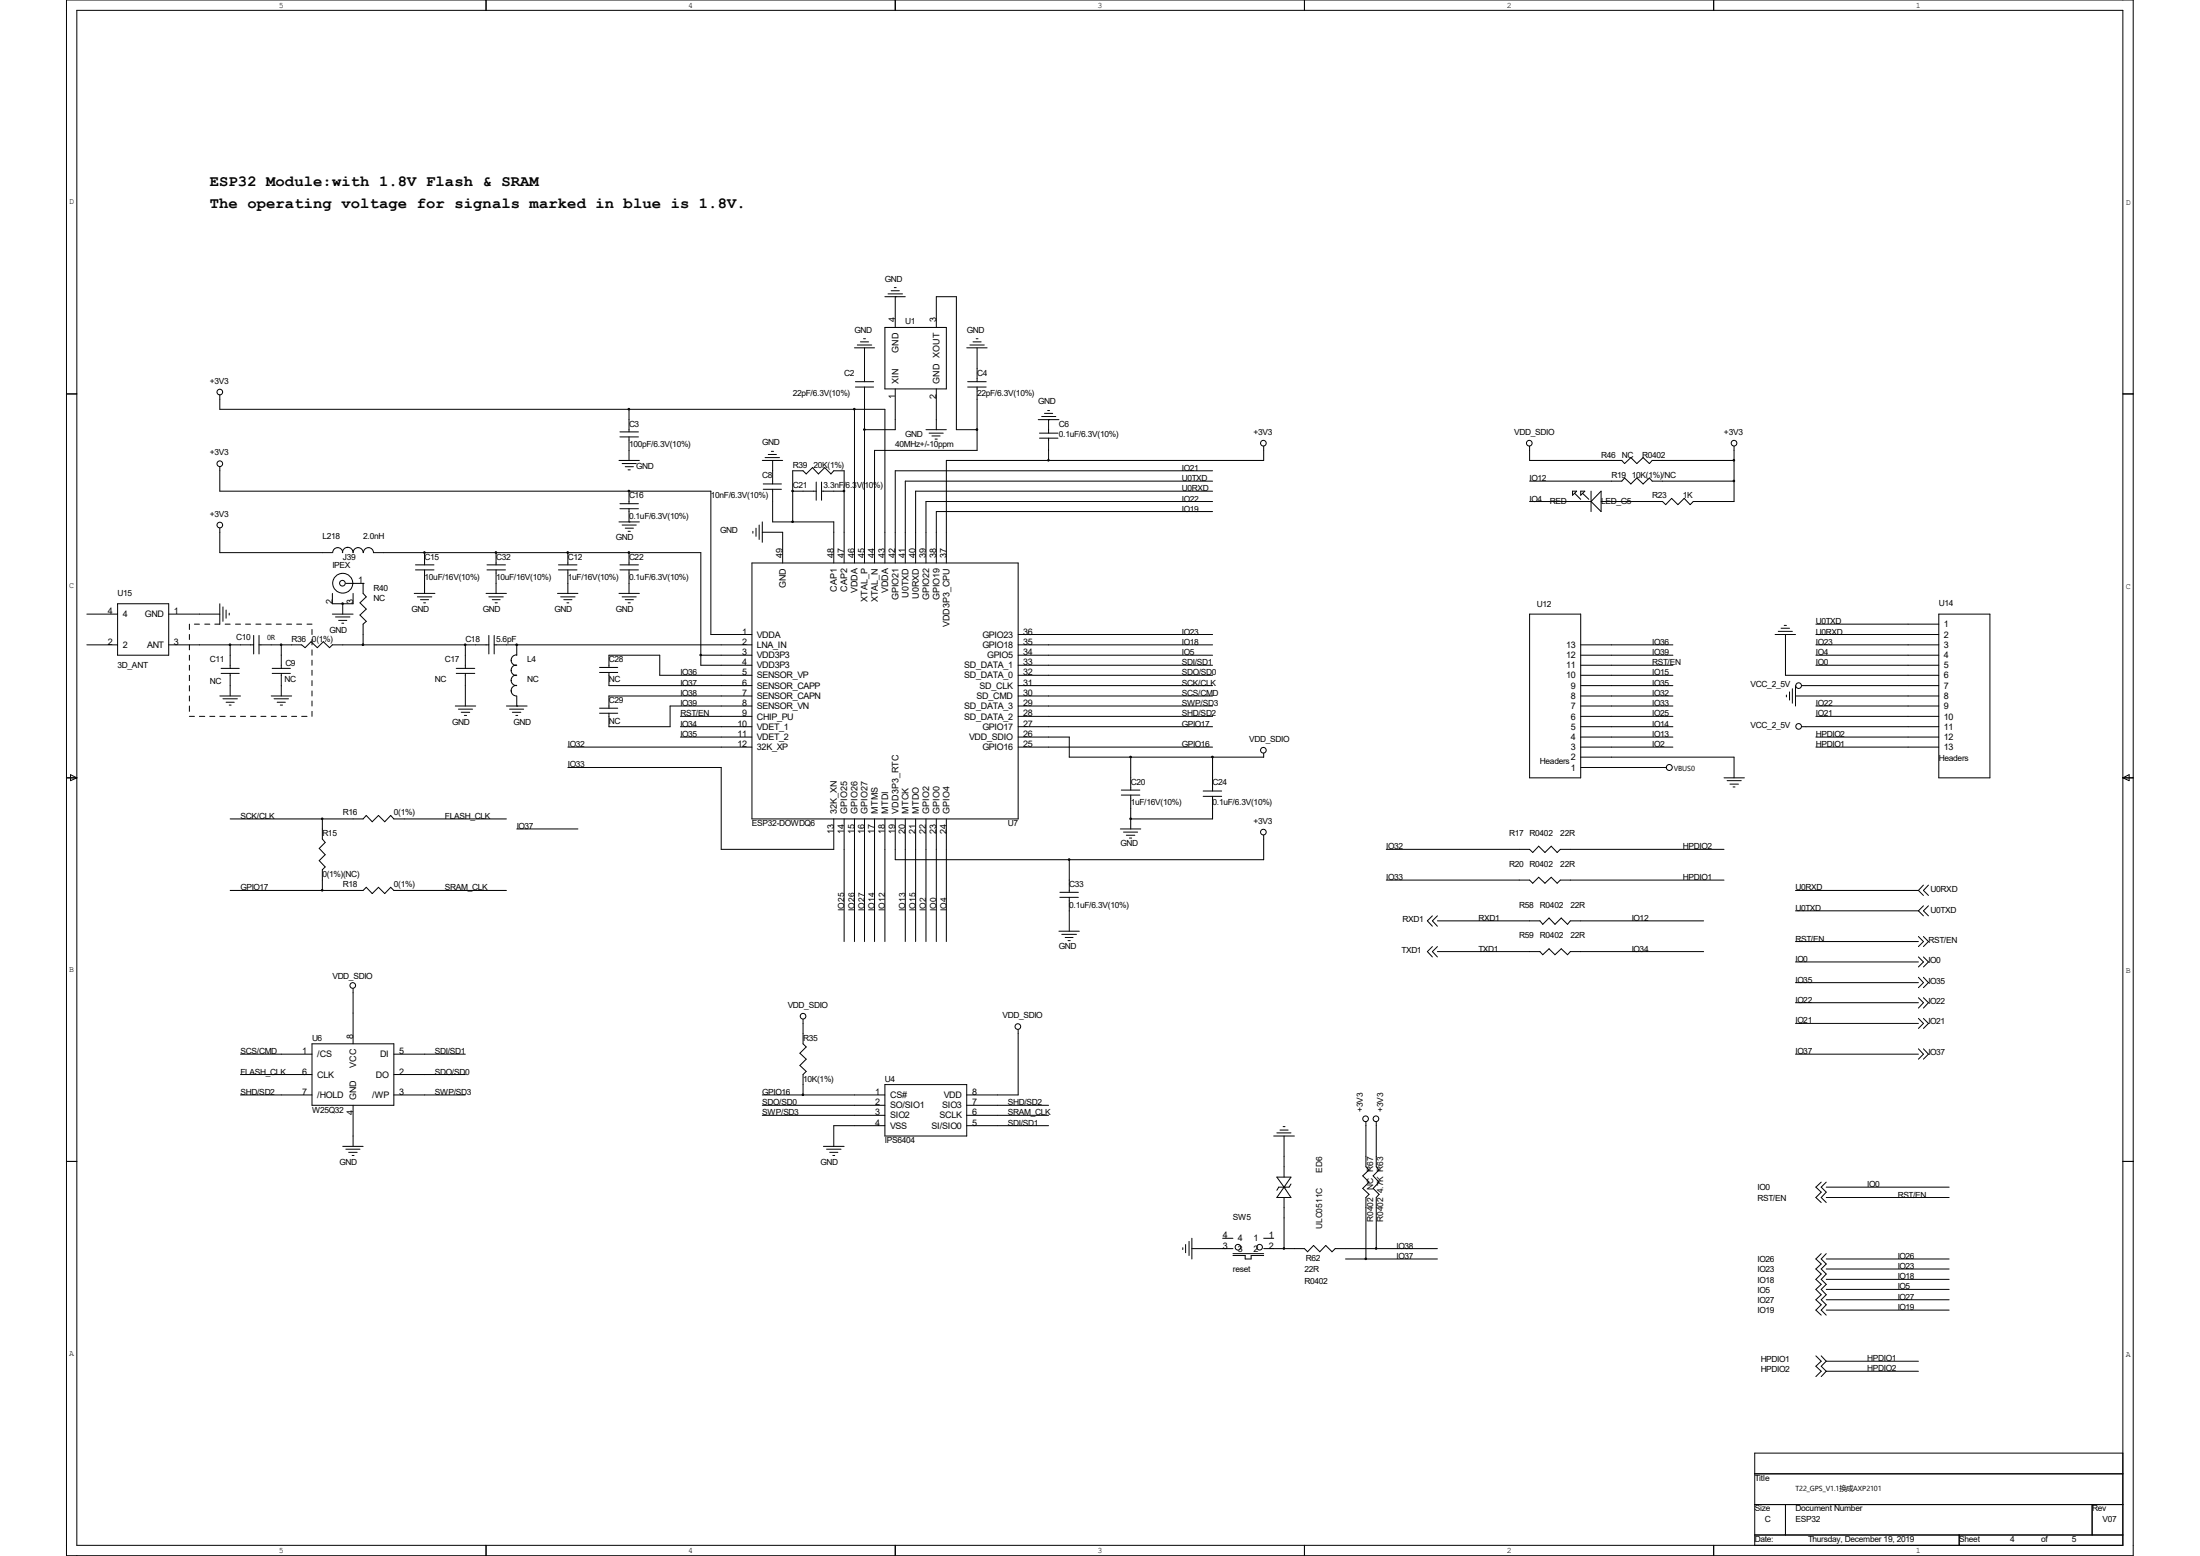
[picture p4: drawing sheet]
<svg xmlns="http://www.w3.org/2000/svg" width="297mm" height="210mm" viewBox="0 0 297 210" stroke-linecap="round" stroke-linejoin="round" font-family="sans-serif">
<g fill="none" stroke="#000" stroke-width=".14">
<path d="M9 0h279v210h-279zM10.4 1.4h276.2v207.2h-276.2zM65.6 0v1.4M120.9 0v1.4M176.1 0v1.4M231.4 0v1.4M119.9 39.7h1.9M120.3 39.2h1.1M120.7 38.8h.3M9 53.2h1.4M29.7 53.3v1.9h89.8v20.8M83.7 59h2.5"/>
<path d="M83.7 58.3h2.5M84.9 55.2v3.1M84.9 59v3.1M115.4 55.2v20.8M115.4 46.9h2.7M115.5 51.5h2.4M115.5 52.2h2.4M115.7 46.6h2M116.2 46.1h1.1M116.6 45.7h.2M116.7 46.9v4.6M116.7 52.2v23.8"/>
<path d="M119.5 44.2h8.3v8.3h-8.3zM119.5 40h2.7M120.9 40h.1M120.9 40v4.2M120.9 52.5v5.5h-4.2M125 58h2.8M125.4 58.5h1.9M125.8 58.8h1.1M126.2 59.3h.3M126.4 44.2v-4.2h2.7v18h2.8M126.4 52.5v5.5M130.5 46.9h2.8"/>
<path d="M130.6 51.5h2.5M130.6 52.2h2.5M130.9 46.6h2M131.4 46.1h1.1M131.8 45.7h.2M131.9 46.9v4.6M131.9 52.2v8.6h-13.8v15.2M140.2 56.6h2.8M140.3 58.5h2.5M140.3 59.1h2.5M140.6 56.2h1.9M141 55.8h1.1"/>
<path d="M141.4 55.4h.3M141.6 56.6h.1M141.6 56.6v1.9M141.6 59.1v3M286.6 53.2h1.4M29.7 71.3v3.3h15.2M29.7 63v3.3h66.3v19.3h5.5M44.9 74.6a.68 .68 0 0 1 .7-.7 .68 .68 0 0 1 .7 .7M46.7 78.7h2.3M46.9 73.9a.72 .72 0 0 1 .8 .7 .68 .68 0 0 1 .6-.7 .68 .68 0 0 1 .7 .7M46.9 73.9a.61 .61 0 0 0-.7 .7M49 78.7h.1"/>
<path d="M49 78.7v1.4l.4 .5-.8 .8 .8 .8-.8 .8 .8 .9-.4 .3v2.8M49.1 74.6a.68 .68 0 0 1 .6-.7 .68 .68 0 0 1 .7 .7h44.2v15.2h6.9M56.1 76.9h2.5M56.1 76.2h2.5M57.3 74.6h.1M57.3 74.6v1.6M57.3 76.9v3.2M65.7 76.9h2.5M65.7 76.2h2.5M67 74.6h.1M67 74.6v1.6M67 76.9v3.2"/>
<path d="M75.4 76.9h2.5M75.4 76.2h2.5M76.7 74.6h.1M76.7 74.6v1.6M76.7 76.9v3.2M83.6 62.1h2.7M83.6 70.4h2.7M83.7 76.9h2.5M83.7 76.2h2.5M83.7 68.7h2.5M83.7 68h2.5M84 62.6h1.9"/>
<path d="M84 70.9h1.9M84.4 63h1.1M84.4 71.3h1.1M84.8 63.4h.3M84.8 71.7h.3M84.9 74.6h.1M84.9 66.3h.1M84.9 70.4h.1M84.9 66.3v1.7M84.9 68.7v1.7M84.9 74.6v1.6M84.9 76.9v3.2"/>
<path d="M101.5 76h36v34.5h-36zM101.6 71.7v.3M102.1 71.3v1.1M102.5 70.9v1.9M102.9 62.1h2.8M102.9 71.8h2.8v4.2M102.9 70.4v2.8M103 65.3h2.5M103 66h2.5M103.3 61.8h1.9M103.7 61.3h1.1M104.1 60.9h.3"/>
<path d="M104.3 62.1v3.2M104.3 66v4.4h8.3v5.6M107 66.3h3.2M107 70.4v-6.9h1.4l.4 .5 .9-.9 .8 .9 .8-.9 .9 .9 .4-.5h1.4v12.5M110.2 65.1v2.4M110.9 66.3h3.1M110.9 65.1v2.4M163.7 63.5h-42.8v12.5M163.7 66.3h-40.1v9.7M163.7 67.7h-38.7v8.3M163.7 64.9h-41.5v11.1M163.7 69h-37.3v7"/>
<path d="M170.6 60.2v1.9h-42.8v13.9M206.5 67.7h8.3M206.5 64.9h12.4l.4-.4 .9 .8 .8-.8 .8 .8 .9-.8 .4 .4h11M206.5 60.2v1.9h12.4l.4 .5 .9-.8 .8 .8 .8-.8 .9 .8 .4-.5h11M212.3 66.3h.6l-.6 .5zM212.6 66.6l.8 .8M213.4 66.3h.6l-.6 .5zM213.7 66.6l.8 .8M214.8 66.3v2.7M216.2 66.3v2.7l-1.4-1.3zM234.1 60.2v7.5h-5.5l-.4 .4-.8-.8-.9 .8-.8-.8-.8 .8-.4-.4h-8.3M11.7 82.9h4.2"/>
<path d="M11.7 87h4.2M15.9 81.5h6.9v6.9h-6.9zM22.8 82.9h6.9M22.8 87h11.4M25.6 84.2v.8M25.6 85.6v.7M25.6 87v.7M25.6 88.4v.7M25.6 89.8v.7M25.6 91.1v.8M25.6 92.5v.8M25.6 93.9v.7"/>
<path d="M25.6 95.3v.7M25.6 96.7h.6M26.2 84.2h.7M26.9 96.7h.7M27.6 84.2h.7M28.3 96.7h.7M29.7 81.5v2.7h-.7M29.7 96.7h.7M29.7 93.9h2.8M29.8 90.2h2.5M29.8 90.9h2.5M30.1 81.9v2"/>
<path d="M30.1 94.3h1.9M30.4 84.2h.7M30.5 82.3v1.1M30.5 94.8h1.1M30.9 82.8v.2M30.9 95.2h.3M31.1 96.7h.7M31.1 87v3.2M31.1 90.9v3M31.8 84.2h.7M32.5 96.7h.6M33.1 84.2h.7"/>
<path d="M33.8 96.7h.7M34.2 85.8v2.5M34.5 84.2h.7M35 87h5.7l.5 .4 .8-.8 .8 .8 .8-.8 .9 .8 .4-.4h21.1M35 85.8v2.5M35.2 96.7h.7M35.9 84.2h.7M36.6 96.7h.7M36.6 93.9h2.8M36.7 90.2h2.5M36.7 90.9h2.5M37 94.3h1.9"/>
<path d="M37.3 84.2h.7M37.4 94.8h1.1M37.8 95.2h.3M38 96.7h.7M38 87v3.2M38 90.9v3M38.7 84.2h.7M39.4 96.7h.6M40 84.2h.7M40.7 96.7h.7M41.4 84.2h.7M42.1 85v.6"/>
<path d="M42.1 86.3v.7M42.1 87.7v.7M42.1 89.1v.7M42.1 90.5v.6M42.1 91.9v.6M42.1 93.3v.6M42.1 94.6v.7M42.1 96v.7M44.9 80.1v1.4h2.8v-1.4M44.9 82.9h2.8M45.3 83.3h1.9M45.7 83.7h1.1"/>
<path d="M46.1 84.1h.3M46.3 81.5v1.4M55.9 80.1h2.8M56.3 80.6h2M56.8 80.9h1.1M57.2 81.4h.2M61.5 95.3h2.7M61.6 90.2h2.5M61.6 90.9h2.5M61.9 95.7h1.9M62.3 96.1h1.1M62.7 96.6h.3"/>
<path d="M62.8 87v3.2M62.8 90.9v4.4M65.6 80.1h2.8M66 85.8v2.5M66 80.6h1.9M66.5 80.9h1M66.7 87h34.8M66.7 85.8v2.5M66.8 81.4h.3M68.4 95.3h2.8M68.8 95.7h1.9M69 89.1a.61 .61 0 0 0 .7 .7"/>
<path d="M69 90.5a.61 .61 0 0 0 .7 .7M69 91.9v-.1a.72 .72 0 0 0 .7 .7M69 93.3v-.1a.72 .72 0 0 0 .7 .7M69.2 96.1h1.1M69.6 96.6h.3M69.8 87v1.4a.63 .63 0 0 0-.8 .7M69.8 89.8a.63 .63 0 0 0-.8 .7M69.8 91.1a.63 .63 0 0 0-.8 .7M69.8 92.5a.63 .63 0 0 0-.8 .7M69.8 87h.1M69.8 95.3h.1M69.8 93.9v1.4"/>
<path d="M75.3 80.1h2.7M75.7 80.6h1.9M76.1 80.9h1.1M76.5 81.4h.3M80.9 96.3h2.5M80.9 95.6h2.5M80.9 90.8h2.5M80.9 90.1h2.5M82.2 90.1v-1.7h6.9v2.7h12.4M82.2 90.8v1.7h19.3M83.6 80.1h2.7M84 80.6h1.9"/>
<path d="M84.4 80.9h1.1M84.8 81.4h.3M91.9 96.7h9.6M91.9 98.1h9.6M91.9 99.5h9.6M94.6 88.4h6.9M101.5 93.9h-19.3v1.7M101.5 95.3h-11v2.8h-8.3v-1.8M137.5 96.7h26.2M137.5 85.6h26.2M137.5 87h26.2M137.5 88.4h26.2"/>
<path d="M137.5 89.8h26.2M137.5 91.1h26.2M137.5 92.5h26.2M137.5 93.9h26.2M137.5 95.3h26.2M137.5 98.1h26.2M137.5 99.5h6.9v2.7h26.2v-.5M206.5 82.9h6.9v22.1h-6.9zM213.4 96.7h12.4M213.4 87h12.4M213.4 88.4h12.4M213.4 89.8h12.4"/>
<path d="M213.4 91.1h12.4M213.4 92.5h12.4M213.4 93.9h12.4M213.4 95.3h12.4M213.4 98.1h12.4M213.4 99.5h12.4M239.6 85.6h2.8M240.1 85.2h1.9M240.5 84.8h1.1M240.9 84.4h.3M241 85.6v5.5h20.7M241.2 93.8v.3"/>
<path d="M241.6 93.4v1.1M242 93v1.9M242.4 93.9h19.3M242.4 92.5v2.8M243.2 92.5h18.5M243.2 98.1h18.5M245.2 84.2h16.5M245.2 96.7h16.5M245.2 85.6h16.5M245.2 87h16.5M245.2 88.4h16.5M245.2 89.8h16.5"/>
<path d="M245.2 95.3h16.5M245.2 99.5h16.5M261.7 82.9h6.9v22.1h-6.9zM9 105h1.4M9.5 104.6l.9 .4-.9 .4zM31.1 110.5h17.9l.4-.4 .8 .8 .9-.8 .8 .8 .8-.8 .5 .4h15.2M43.5 110.5v2.7l.4 .5-.8 .8 .8 .9-.8 .8 .8 .8-.4 .4v2.8M69.8 111.9h8.2M76.7 103.6h20.7v11h15.2v-4.1M76.7 100.8h24.8M114 110.5v16.6M115.4 110.5v16.6"/>
<path d="M116.7 110.5v16.6M118.1 110.5v16.6M119.5 110.5v16.6M120.9 110.5v5.5h49.7v-3.3M122.2 110.5v16.6M123.6 110.5v16.6M125 110.5v16.6M126.4 110.5v16.6M127.8 110.5v16.6M137.5 100.8h26.2M144.4 116v4.4M151.3 111.9h2.7"/>
<path d="M151.4 107.3h2.5M151.4 106.6h2.5M151.7 112.3h1.9M152.1 112.7h1.1M152.5 113.1h.3M152.7 102.2v4.4M152.7 107.3v4.6M162.4 106.8h2.5M162.4 107.5h2.5M163.7 107.5v3h-11M163.7 102.2v4.6M187.2 114.6h19.3l.4 .5 .8-.9 .9 .9 .8-.9 .8 .9 .5-.5h22"/>
<path d="M187.2 118.8h19.3l.4 .4 .8-.8 .9 .8 .8-.8 .8 .8 .5-.4h22M213.4 100.8h12.4M213.4 103.6h11.6M213.4 102.2h20.7v2.8M232.7 105h2.8M233.2 105.4h1.9M233.6 105.8h1.1M234 106.2h.2M245.2 100.8h16.5M259.7 119.5l-.7 .7M260.3 119.5l-.6 .7 .6 .7M286.6 105h1.4"/>
<path d="M286.6 105l.8-.4v.8zM31.1 120.2h17.9l.4-.4 .8 .8 .9-.8 .8 .8 .8-.8 .5 .4h15.2M47.7 133.4v7.5M108.4 137.6v3.3l.4 .4-.8 .9 .8 .8-.8 .8 .8 .8-.4 .4v2.8M137.5 139v8.8h-7M143 125.7h2.7M143.1 121.1h2.5M143.1 120.4h2.5M143.3 126.1h2M143.8 126.5h1.1M144.2 127h.3M144.4 121.1v4.6"/>
<path d="M193.4 127.8l-.7 .6 .7 .8M193.4 123.6l-.7 .7 .7 .7M194.1 124.3h13.8l.4 .5 .8-.9 .8 .9 .9-.9 .8 .9 .4-.5h18M194.1 128.4h13.8l.4 .5 .8-.8 .8 .8 .9-.8 .8 .8 .4-.5h18M194.1 127.8l-.7 .6 .7 .8M194.1 123.6l-.7 .7 .7 .7M242.4 120.2h16.6M242.4 127.1h16.6M242.4 135.3h16.6M242.4 138.1h16.6M242.4 132.6h16.6M242.4 129.8h16.6"/>
<path d="M242.4 122.9h16.6M259 120.2l.7 .7M259 122.9l.7 .7M259 129.2l.7 .6-.7 .7M259 126.4l.7 .7-.7 .7M259 131.9l.7 .7-.7 .7M259 134.7l.7 .6-.7 .8M259 137.5l.7 .6-.7 .7M259.7 122.3l-.7 .6M259.7 129.2l.6 .6-.6 .7M259.7 126.4l.6 .7-.6 .7M259.7 131.9l.6 .7-.6 .7"/>
<path d="M259.7 134.7l.6 .6-.6 .8M259.7 137.5l.6 .6-.6 .7M260.3 122.3l-.6 .6 .6 .7M9 156.8h1.4M32.5 142.3h9.6M32.5 145h9.6M32.5 147.8h9.6M42.1 140.9h11.1v8.3h-11.1zM46.3 154.7h2.7M46.7 155.1h1.9M47.1 155.5h1.1M47.5 156h.3"/>
<path d="M47.7 149.2v5.5M53.2 142.3h9.6M53.2 145h9.6M53.2 147.8h9.6M102.9 149.2h16.6M102.9 147.8h16.6M102.9 150.5h16.6M111.2 154.7h2.8M111.6 155.1h1.9M112 155.5h1.1M112.4 156h.3M119.5 146.4h11v6.9h-11z"/>
<path d="M119.5 151.9h-6.9v2.8M130.5 149.2h11.1M130.5 150.5h11.1M130.5 151.9h11.1M172 153.3h2.8M172.4 158.9h1.9l-.9 1.3zM172.4 152.9h1.9M172.8 152.5h1.1M173.2 152.1h.3M173.4 153.3v5.6M174.3 159.8l-.3 .4h-1.4l-.2 .5M184.4 151.4v6.1l.4 .4-.8 .8 .8 .9-.8 .8 .8 .8-.4 .4v8.3"/>
<path d="M185.8 151.4v6.1l.4 .4-.8 .8 .8 .9-.8 .8 .8 .8-.4 .4v6.9M242.4 142.3h16.6M245.9 159.6l-.7 .6 .7 .7-.7 .7 .7 .7M246.5 159.6l-.6 .6 .6 .7-.6 .7 .6 .7M259 141.6l.7 .7-.7 .7M259.7 141.6l.6 .7-.6 .7M286.6 156.8h1.4M159.7 168.4v.3M160.1 168v1.1M160.5 167.6v1.9M160.9 168.5h5.6M160.9 167.1v2.8"/>
<path d="M165.1 167.1h1.4M166.5 169.5h1.6v.4h.8v-.4h1.7M166.5 169.2h4.1M170.6 168.5h5.5l.4 .5 .8-.9 .9 .9 .8-.9 .8 .9 .5-.5h13.8M170.6 167.1h1.4M173.4 160.2h.1M173.4 161.6v6.9M173.4 160.2l.9 1.4h-1.9zM181.7 169.9h12.4M245.9 169.2l-.7 .7 .7 .7-.7 .7 .7 .7-.7 .7 .7 .7-.7 .6 .7 .8-.7 .6 .7 .7-.7 .7 .7 .7M246.5 169.9h16.6M246.5 160.2h16.6"/>
<path d="M246.5 161.6h16.6M246.5 169.2l-.6 .7 .6 .7-.6 .7 .6 .7-.6 .7 .6 .7-.6 .6 .6 .8-.6 .6 .6 .7-.6 .7 .6 .7M246.5 171.3h16.6M246.5 172.7h16.6M246.5 174h16.6M246.5 175.4h16.6M246.5 176.8h16.6M236.9 198.9h49.7M245.2 183l.7 .7-.7 .7 .7 .7-.7 .7M245.9 183l.6 .7M246.5 183.7l-.6 .7 .6 .7M246.5 185.1l-.6 .7"/>
<path d="M246.5 185.1h12.5M246.5 183.7h12.5M286.6 196.1h-49.7v12.5M65.6 208.6v1.4M120.9 208.6v1.4M176.1 208.6v1.4M231.4 208.6v1.4M236.9 203.1h49.7M236.9 207.2h49.7M241 203.1v4.1M264.5 207.2v1.4M282.4 203.1v4.1"/>
<circle cx="29.7" cy="52.9" r=".38"/>
<circle cx="170.6" cy="59.8" r=".38"/>
<circle cx="206.5" cy="59.8" r=".38"/>
<circle cx="234.1" cy="59.8" r=".38"/>
<circle cx="29.7" cy="62.6" r=".38"/>
<circle cx="29.7" cy="70.9" r=".38"/>
<circle cx="46.2" cy="78.7" r=".38"/>
<circle cx="46.3" cy="78.7" r="1.34"/>
<circle cx="242.8" cy="98" r=".38"/>
<circle cx="242.8" cy="92.5" r=".38"/>
<circle cx="170.6" cy="101.3" r=".38"/>
<circle cx="170.6" cy="112.3" r=".38"/>
<circle cx="225.4" cy="103.6" r=".4"/>
<circle cx="47.6" cy="133" r=".38"/>
<circle cx="108.4" cy="137.2" r=".38"/>
<circle cx="137.4" cy="138.6" r=".38"/>
<circle cx="184.4" cy="151" r=".38"/>
<circle cx="185.8" cy="151" r=".38"/>
<circle cx="167.1" cy="168.3" r=".38"/>
<circle cx="170.1" cy="168.3" r=".38"/>
</g>
<g fill="#000" stroke="#000" stroke-width=".14">
<circle cx="84.9" cy="55.2" r=".11"/>
<circle cx="115.3" cy="55.2" r=".11"/>
<circle cx="116.7" cy="58" r=".11"/>
<circle cx="131.9" cy="58" r=".11"/>
<circle cx="57.3" cy="74.6" r=".11"/>
<circle cx="66.9" cy="74.6" r=".11"/>
<circle cx="76.6" cy="74.6" r=".11"/>
<circle cx="84.9" cy="66.3" r=".11"/>
<circle cx="84.9" cy="74.6" r=".11"/>
<circle cx="107" cy="70.4" r=".11"/>
<circle cx="107" cy="66.3" r=".11"/>
<circle cx="113.9" cy="66.3" r=".11"/>
<circle cx="141.5" cy="62.1" r=".11"/>
<circle cx="234.1" cy="64.9" r=".11"/>
<circle cx="234.1" cy="62.1" r=".11"/>
<circle cx="31.1" cy="87" r=".11"/>
<circle cx="38" cy="87" r=".11"/>
<circle cx="46.2" cy="81.5" r=".11"/>
<circle cx="49" cy="87" r=".11"/>
<circle cx="62.8" cy="87" r=".11"/>
<circle cx="69.7" cy="87" r=".11"/>
<circle cx="94.6" cy="88.4" r=".11"/>
<circle cx="43.5" cy="110.5" r=".11"/>
<circle cx="144.3" cy="116" r=".11"/>
<circle cx="152.6" cy="110.5" r=".11"/>
<circle cx="152.6" cy="102.2" r=".11"/>
<circle cx="163.7" cy="102.2" r=".11"/>
<circle cx="43.5" cy="120.2" r=".11"/>
<circle cx="108.4" cy="147.8" r=".11"/>
<circle cx="173.3" cy="168.5" r=".11"/>
<circle cx="184.4" cy="169.9" r=".11"/>
<circle cx="185.8" cy="168.5" r=".11"/>
</g>
<g font-size="2.1">
<text x="28.3" y="25.1">ESP32 Module:with 1.8V Flash &amp; SRAM</text>
<text x="28.3" y="28.1">The operating voltage for signals marked in blue is 1.8V.</text>
</g>
<g font-size="1.2">
<text x="120.9" y="43.5" transform="rotate(-90 120.9 43.5)">4</text>
<text x="121.3" y="47.6" transform="rotate(-90 121.3 47.6)">GND</text>
<text x="126.4" y="43.5" transform="rotate(-90 126.4 43.5)">3</text>
<text x="120.9" y="53.8" transform="rotate(-90 120.9 53.8)">1</text>
<text x="121.3" y="51.8" transform="rotate(-90 121.3 51.8)">XIN</text>
<text x="126.4" y="53.8" transform="rotate(-90 126.4 53.8)">2</text>
<text x="126.8" y="51.8" transform="rotate(-90 126.8 51.8)">GND XOUT</text>
<text x="105.7" y="75.3" transform="rotate(-90 105.7 75.3)">49</text>
<text x="112.6" y="75.3" transform="rotate(-90 112.6 75.3)">48</text>
<text x="114" y="75.3" transform="rotate(-90 114 75.3)">47</text>
<text x="115.4" y="75.3" transform="rotate(-90 115.4 75.3)">46</text>
<text x="116.7" y="75.3" transform="rotate(-90 116.7 75.3)">45</text>
<text x="118.1" y="75.3" transform="rotate(-90 118.1 75.3)">44</text>
<text x="119.5" y="75.3" transform="rotate(-90 119.5 75.3)">43</text>
<text x="120.9" y="75.3" transform="rotate(-90 120.9 75.3)">42</text>
<text x="122.2" y="75.3" transform="rotate(-90 122.2 75.3)">41</text>
<text x="123.6" y="75.3" transform="rotate(-90 123.6 75.3)">40</text>
<text x="125" y="75.3" transform="rotate(-90 125 75.3)">39</text>
<text x="126.4" y="75.3" transform="rotate(-90 126.4 75.3)">38</text>
<text x="127.8" y="75.3" transform="rotate(-90 127.8 75.3)">37</text>
<text x="14.6" y="82.9">4</text>
<text x="16.6" y="83.3">4</text>
<text x="19.6" y="83.3">GND</text>
<text x="23.5" y="82.9">1</text>
<text x="44.9" y="81.5" transform="rotate(-90 44.9 81.5)">2</text>
<text x="47.7" y="81.5" transform="rotate(-90 47.7 81.5)">3</text>
<text x="48.3" y="78.7">1</text>
<text x="106.1" y="79.4" transform="rotate(-90 106.1 79.4)">GND</text>
<text x="113" y="79.8" transform="rotate(-90 113 79.8)">CAP1</text>
<text x="114.4" y="79.8" transform="rotate(-90 114.4 79.8)">CAP2</text>
<text x="115.8" y="80" transform="rotate(-90 115.8 80)">VDDA</text>
<text x="117.1" y="81.2" transform="rotate(-90 117.1 81.2)">XTAL_P</text>
<text x="118.5" y="81.3" transform="rotate(-90 118.5 81.3)">XTAL_N</text>
<text x="119.9" y="80" transform="rotate(-90 119.9 80)">VDDA</text>
<text x="121.3" y="81" transform="rotate(-90 121.3 81)">GPIO21</text>
<text x="122.6" y="80.7" transform="rotate(-90 122.6 80.7)">U0TXD</text>
<text x="124" y="80.8" transform="rotate(-90 124 80.8)">U0RXD</text>
<text x="125.4" y="81" transform="rotate(-90 125.4 81)">GPIO22</text>
<text x="126.8" y="81" transform="rotate(-90 126.8 81)">GPIO19</text>
<text x="14.6" y="87">2</text>
<text x="16.6" y="87.5">2</text>
<text x="19.9" y="87.5">ANT</text>
<text x="23.5" y="87">3</text>
<text x="100.2" y="85.6">1</text>
<text x="100.2" y="87">2</text>
<text x="100.2" y="88.4">3</text>
<text x="100.2" y="89.8">4</text>
<text x="102.2" y="86.1">VDDA</text>
<text x="102.2" y="87.5">LNA_IN</text>
<text x="102.2" y="88.9">VDD3P3</text>
<text x="128.2" y="84.7" transform="rotate(-90 128.2 84.7)">VDD3P3_CPU</text>
<text x="132.6" y="87.5">GPIO18</text>
<text x="132.6" y="86.1">GPIO23</text>
<text x="133.3" y="88.9">GPIO5</text>
<text x="138.1" y="89.8">33</text>
<text x="138.1" y="88.4">34</text>
<text x="138.1" y="87">35</text>
<text x="138.1" y="85.6">36</text>
<text x="211.5" y="88.9">12</text>
<text x="211.5" y="87.5">13</text>
<text x="262.4" y="84.7">1</text>
<text x="262.4" y="86.1">2</text>
<text x="262.4" y="87.5">3</text>
<text x="262.4" y="88.9">4</text>
<text x="100.2" y="91.1">5</text>
<text x="100.2" y="92.5">6</text>
<text x="100.2" y="93.9">7</text>
<text x="100.2" y="95.3">8</text>
<text x="102.2" y="90.2">VDD3P3</text>
<text x="102.2" y="91.6">SENSOR_VP</text>
<text x="102.2" y="93">SENSOR_CAPP</text>
<text x="102.2" y="94.4">SENSOR_CAPN</text>
<text x="102.2" y="95.7">SENSOR_VN</text>
<text x="130.2" y="95.7">SD_DATA_3</text>
<text x="130.2" y="91.6">SD_DATA_0</text>
<text x="130.2" y="90.2">SD_DATA_1</text>
<text x="131.8" y="94.4">SD_CMD</text>
<text x="132.2" y="93">SD_CLK</text>
<text x="138.1" y="95.3">29</text>
<text x="138.1" y="93.9">30</text>
<text x="138.1" y="92.5">31</text>
<text x="138.1" y="91.1">32</text>
<text x="211.5" y="91.6">10</text>
<text x="211.5" y="90.2">11</text>
<text x="212.1" y="95.7">7</text>
<text x="212.1" y="94.4">8</text>
<text x="212.1" y="93">9</text>
<text x="262.4" y="90.2">5</text>
<text x="262.4" y="91.6">6</text>
<text x="262.4" y="93">7</text>
<text x="262.4" y="94.4">8</text>
<text x="262.4" y="95.7">9</text>
<text x="99.6" y="98.1">10</text>
<text x="99.6" y="99.5">11</text>
<text x="99.6" y="100.8">12</text>
<text x="100.2" y="96.7">9</text>
<text x="102.2" y="97.1">CHIP_PU</text>
<text x="102.2" y="98.5">VDET_1</text>
<text x="102.2" y="99.9">VDET_2</text>
<text x="102.2" y="101.3">32K_XP</text>
<text x="130.2" y="97.1">SD_DATA_2</text>
<text x="130.9" y="99.9">VDD_SDIO</text>
<text x="132.6" y="101.3">GPIO16</text>
<text x="132.6" y="98.5">GPIO17</text>
<text x="138.1" y="99.5">26</text>
<text x="138.1" y="100.8">25</text>
<text x="138.1" y="98.1">27</text>
<text x="138.1" y="96.7">28</text>
<text x="212.1" y="101.3">3</text>
<text x="212.1" y="99.9">4</text>
<text x="212.1" y="98.5">5</text>
<text x="212.1" y="97.1">6</text>
<text x="262.4" y="97.1">10</text>
<text x="262.4" y="98.5">11</text>
<text x="262.4" y="99.9">12</text>
<text x="262.4" y="101.3">13</text>
<text x="212.1" y="104">1</text>
<text x="212.1" y="102.6">2</text>
<text x="112.6" y="112.6" transform="rotate(-90 112.6 112.6)">13</text>
<text x="113" y="109.8" transform="rotate(-90 113 109.8)">32K_XN</text>
<text x="114" y="112.6" transform="rotate(-90 114 112.6)">14</text>
<text x="114.4" y="109.8" transform="rotate(-90 114.4 109.8)">GPIO25</text>
<text x="115.4" y="112.6" transform="rotate(-90 115.4 112.6)">15</text>
<text x="115.8" y="109.8" transform="rotate(-90 115.8 109.8)">GPIO26</text>
<text x="116.7" y="112.6" transform="rotate(-90 116.7 112.6)">16</text>
<text x="117.1" y="109.8" transform="rotate(-90 117.1 109.8)">GPIO27</text>
<text x="118.1" y="112.6" transform="rotate(-90 118.1 112.6)">17</text>
<text x="118.5" y="109.8" transform="rotate(-90 118.5 109.8)">MTMS</text>
<text x="119.5" y="112.6" transform="rotate(-90 119.5 112.6)">18</text>
<text x="119.9" y="109.8" transform="rotate(-90 119.9 109.8)">MTDI</text>
<text x="120.9" y="112.6" transform="rotate(-90 120.9 112.6)">19</text>
<text x="121.3" y="109.8" transform="rotate(-90 121.3 109.8)">VDD3P3_RTC</text>
<text x="122.2" y="112.6" transform="rotate(-90 122.2 112.6)">20</text>
<text x="122.6" y="109.8" transform="rotate(-90 122.6 109.8)">MTCK</text>
<text x="123.6" y="112.6" transform="rotate(-90 123.6 112.6)">21</text>
<text x="124" y="109.8" transform="rotate(-90 124 109.8)">MTDO</text>
<text x="125" y="112.6" transform="rotate(-90 125 112.6)">22</text>
<text x="125.4" y="109.8" transform="rotate(-90 125.4 109.8)">GPIO2</text>
<text x="126.4" y="112.6" transform="rotate(-90 126.4 112.6)">23</text>
<text x="126.8" y="109.8" transform="rotate(-90 126.8 109.8)">GPIO0</text>
<text x="127.8" y="112.6" transform="rotate(-90 127.8 112.6)">24</text>
<text x="128.2" y="109.8" transform="rotate(-90 128.2 109.8)">GPIO4</text>
<text x="40.8" y="142.3">1</text>
<text x="42.8" y="142.7">/CS</text>
<text x="47.7" y="140.2" transform="rotate(-90 47.7 140.2)">8</text>
<text x="51.3" y="142.7">DI</text>
<text x="53.9" y="142.3">5</text>
<text x="40.8" y="145">6</text>
<text x="40.8" y="147.8">7</text>
<text x="42.8" y="145.5">CLK</text>
<text x="42.8" y="148.2">/HOLD</text>
<text x="48.1" y="148.5" transform="rotate(-90 48.1 148.5)">GND</text>
<text x="48.1" y="144.1" transform="rotate(-90 48.1 144.1)">VCC</text>
<text x="50.2" y="148.2">/WP</text>
<text x="50.8" y="145.5">DO</text>
<text x="53.9" y="145">2</text>
<text x="53.9" y="147.8">3</text>
<text x="118.2" y="147.8">1</text>
<text x="118.2" y="149.2">2</text>
<text x="120.2" y="148.2">CS#</text>
<text x="120.2" y="149.6">SO/SIO1</text>
<text x="127.2" y="149.6">SIO3</text>
<text x="127.4" y="148.2">VDD</text>
<text x="131.2" y="149.2">7</text>
<text x="131.2" y="147.8">8</text>
<text x="47.7" y="150.5" transform="rotate(-90 47.7 150.5)">4</text>
<text x="118.2" y="150.5">3</text>
<text x="118.2" y="151.9">4</text>
<text x="120.2" y="151">SIO2</text>
<text x="120.2" y="152.4">VSS</text>
<text x="125.8" y="152.4">SI/SIO0</text>
<text x="126.8" y="151">SCLK</text>
<text x="131.2" y="151.9">5</text>
<text x="131.2" y="150.5">6</text>
<text x="165.1" y="167.1">4</text>
<text x="167.1" y="167.6">4</text>
<text x="169.2" y="167.6">1</text>
<text x="171.3" y="167.1">1</text>
<text x="165.1" y="168.5">3</text>
<text x="167.1" y="169">3</text>
<text x="169.2" y="169">2</text>
<text x="171.3" y="168.5">2</text>
</g>
<g font-size="1.1">
<text x="37.6" y="1.1">5</text>
<text x="92.9" y="1.1">4</text>
<text x="148.2" y="1.1">3</text>
<text x="203.4" y="1.1">2</text>
<text x="258.7" y="1.1">1</text>
<text x="9.4" y="27.6">D</text>
<text x="287" y="27.7">D</text>
<text x="119.5" y="38">GND</text>
<text x="115.4" y="44.9">GND</text>
<text x="122.2" y="43.8">U1</text>
<text x="130.5" y="44.9">GND</text>
<text x="28.3" y="51.8">+3V3</text>
<text x="107" y="53.5">22pF/6.3V(10%)</text>
<text x="114" y="50.7">C2</text>
<text x="131.9" y="50.7">C4</text>
<text x="131.9" y="53.5">22pF/6.3V(10%)</text>
<text x="84.9" y="57.6">C3</text>
<text x="122.2" y="59">GND</text>
<text x="140.2" y="54.6">GND</text>
<text x="143" y="57.6">C6</text>
<text x="143" y="59">0.1uF/6.3V(10%)</text>
<text x="169.2" y="58.7">+3V3</text>
<text x="204.4" y="58.7">VDD_SDIO</text>
<text x="232.7" y="58.7">+3V3</text>
<text x="28.3" y="61.5">+3V3</text>
<text x="84.9" y="60.4">100pF/6.3V(10%)</text>
<text x="85.9" y="63.3">GND</text>
<text x="102.9" y="64.5">C8</text>
<text x="102.9" y="60.1">GND</text>
<text x="107" y="63.1">R39</text>
<text x="107" y="65.9">C21</text>
<text x="109.8" y="63.1">20K(1%)</text>
<text x="111.2" y="65.9">3.3nF/6.3V(10%)</text>
<text x="120.9" y="60.4">40MHz+/-10ppm</text>
<text x="159.6" y="63.5">IO21</text>
<text x="159.6" y="64.9">U0TXD</text>
<text x="206.5" y="64.9">IO12</text>
<text x="216.2" y="61.8">R46</text>
<text x="217.6" y="64.5">R19 10K(1%)/NC</text>
<text x="218.9" y="61.8">NC</text>
<text x="221.7" y="61.8">R0402</text>
<text x="28.3" y="69.8">+3V3</text>
<text x="84.9" y="67.3">C16</text>
<text x="84.9" y="70">0.1uF/6.3V(10%)</text>
<text x="96" y="67.3">10nF/6.3V(10%)</text>
<text x="97.2" y="72">GND</text>
<text x="159.6" y="67.7">IO22</text>
<text x="159.6" y="66.3">U0RXD</text>
<text x="159.6" y="69">IO19</text>
<text x="206.5" y="67.7">IO4</text>
<text x="209.3" y="68">RED</text>
<text x="216.2" y="68">LED_G5</text>
<text x="223.1" y="67.3">R23</text>
<text x="227.2" y="67.3">1K</text>
<text x="43.5" y="72.8">L218</text>
<text x="44.9" y="76.7">IPEX</text>
<text x="46.3" y="75.6">J39</text>
<text x="49" y="72.8">2.0nH</text>
<text x="57.3" y="75.6">C15</text>
<text x="67" y="75.6">C32</text>
<text x="76.7" y="75.6">C12</text>
<text x="83.1" y="72.9">GND</text>
<text x="84.9" y="75.6">C22</text>
<text x="9.4" y="79.4">C</text>
<text x="15.9" y="80.4">U15</text>
<text x="50.4" y="79.7">R40</text>
<text x="50.4" y="81.1">NC</text>
<text x="55.5" y="82.6">GND</text>
<text x="57.3" y="78.3">10uF/16V(10%)</text>
<text x="65.2" y="82.6">GND</text>
<text x="67" y="78.3">10uF/16V(10%)</text>
<text x="74.8" y="82.6">GND</text>
<text x="76.7" y="78.3">1uF/16V(10%)</text>
<text x="83.1" y="82.6">GND</text>
<text x="84.9" y="78.3">0.1uF/6.3V(10%)</text>
<text x="207.5" y="81.9">U12</text>
<text x="261.7" y="81.8">U14</text>
<text x="287" y="79.5">C</text>
<text x="28.3" y="89.4">C11</text>
<text x="31.9" y="86.4">C10</text>
<text x="38.5" y="89.9">C9</text>
<text x="39.4" y="86.6">R36 0(1%)</text>
<text x="44.5" y="85.4">GND</text>
<text x="60.1" y="89.4">C17</text>
<text x="62.8" y="86.6">C18</text>
<text x="67" y="86.6">5.6pF</text>
<text x="71.2" y="89.4">L4</text>
<text x="82.2" y="89.4">C28</text>
<text x="159.6" y="85.6">IO23</text>
<text x="159.6" y="87">IO18</text>
<text x="159.6" y="88.4">IO5</text>
<text x="159.6" y="89.8">SDI/SD1</text>
<text x="223.1" y="89.8">RST/EN</text>
<text x="223.1" y="88.4">IO39</text>
<text x="223.1" y="87">IO36</text>
<text x="245.2" y="89.8">IO0</text>
<text x="245.2" y="87">IO23</text>
<text x="245.2" y="85.6">U0RXD</text>
<text x="245.2" y="84.2">U0TXD</text>
<text x="245.2" y="88.4">IO4</text>
<text x="15.9" y="90.2">3D_ANT</text>
<text x="28.3" y="92.3">NC</text>
<text x="38.4" y="92">NC</text>
<text x="58.7" y="92.1">NC</text>
<text x="71.2" y="92.1">NC</text>
<text x="82.2" y="94.9">C29</text>
<text x="82.2" y="92.1">NC</text>
<text x="91.9" y="93.9">IO38</text>
<text x="91.9" y="92.5">IO37</text>
<text x="91.9" y="95.3">IO39</text>
<text x="91.9" y="91.1">IO36</text>
<text x="159.6" y="93.9">SCS/CMD</text>
<text x="159.6" y="92.5">SCK/CLK</text>
<text x="159.6" y="95.3">SWP/SD3</text>
<text x="159.6" y="91.1">SDO/SD0</text>
<text x="223.1" y="91.1">IO15</text>
<text x="223.1" y="95.3">IO33</text>
<text x="223.1" y="93.9">IO32</text>
<text x="223.1" y="92.5">IO35</text>
<text x="236.3" y="92.7">VCC_2_5V</text>
<text x="245.2" y="95.3">IO22</text>
<text x="61" y="97.8">GND</text>
<text x="69.3" y="97.8">GND</text>
<text x="76.7" y="100.8">IO32</text>
<text x="82.2" y="97.7">NC</text>
<text x="91.9" y="96.7">RST/EN</text>
<text x="91.9" y="98.1">IO34</text>
<text x="91.9" y="99.5">IO35</text>
<text x="159.6" y="98.1">GPIO17</text>
<text x="159.6" y="96.7">SHD/SD2</text>
<text x="159.6" y="100.8">GPIO16</text>
<text x="168.7" y="100.2">VDD_SDIO</text>
<text x="223.1" y="96.7">IO25</text>
<text x="223.1" y="98.1">IO14</text>
<text x="223.1" y="99.5">IO13</text>
<text x="223.1" y="100.8">IO2</text>
<text x="236.3" y="98.2">VCC_2_5V</text>
<text x="245.2" y="99.5">HPDIO2</text>
<text x="245.2" y="100.8">HPDIO1</text>
<text x="245.2" y="96.7">IO21</text>
<text x="76.7" y="103.6">IO33</text>
<text x="152.7" y="106">C20</text>
<text x="163.7" y="106">C24</text>
<text x="207.9" y="103.2">Headers</text>
<text x="261.7" y="102.7">Headers</text>
<text x="32.5" y="110.5">SCK/CLK</text>
<text x="43.5" y="112.9">R15</text>
<text x="46.3" y="110.1">R16</text>
<text x="53.2" y="110.1">0(1%)</text>
<text x="60.1" y="110.5">FLASH_CLK</text>
<text x="69.8" y="111.9">IO37</text>
<text x="101.5" y="111.5">ESP32-DOWDQ6</text>
<text x="136.1" y="111.5">U7</text>
<text x="152.7" y="108.7">1uF/16V(10%)</text>
<text x="163.7" y="108.7">0.1uF/6.3V(10%)</text>
<text x="169.2" y="111.2">+3V3</text>
<text x="203.8" y="112.9">R17 R0402</text>
<text x="210.7" y="112.9">22R</text>
<text x="43.5" y="118.4">0(1%)(NC)</text>
<text x="46.3" y="119.8">R18</text>
<text x="53.2" y="119.8">0(1%)</text>
<text x="144.4" y="119.8">C33</text>
<text x="151.3" y="114.2">GND</text>
<text x="187.2" y="118.8">IO33</text>
<text x="187.2" y="114.6">IO32</text>
<text x="203.8" y="117">R20 R0402</text>
<text x="210.7" y="117">22R</text>
<text x="227.2" y="114.6">HPDIO2</text>
<text x="227.2" y="118.8">HPDIO1</text>
<text x="32.5" y="120.2">GPIO17</text>
<text x="60.1" y="120.2">SRAM_CLK</text>
<text x="114" y="122.9" transform="rotate(-90 114 122.9)">IO25</text>
<text x="115.4" y="122.9" transform="rotate(-90 115.4 122.9)">IO26</text>
<text x="116.7" y="122.9" transform="rotate(-90 116.7 122.9)">IO27</text>
<text x="118.1" y="122.9" transform="rotate(-90 118.1 122.9)">IO14</text>
<text x="119.5" y="122.9" transform="rotate(-90 119.5 122.9)">IO12</text>
<text x="122.2" y="122.9" transform="rotate(-90 122.2 122.9)">IO13</text>
<text x="123.6" y="122.9" transform="rotate(-90 123.6 122.9)">IO15</text>
<text x="125" y="122.9" transform="rotate(-90 125 122.9)">IO2</text>
<text x="126.4" y="122.9" transform="rotate(-90 126.4 122.9)">IO0</text>
<text x="127.8" y="122.9" transform="rotate(-90 127.8 122.9)">IO4</text>
<text x="144.4" y="122.5">0.1uF/6.3V(10%)</text>
<text x="189.4" y="124.5">RXD1</text>
<text x="199.6" y="124.3">RXD1</text>
<text x="205.1" y="122.5">R58</text>
<text x="207.9" y="122.5">R0402</text>
<text x="212" y="122.5">22R</text>
<text x="220.3" y="124.3">IO12</text>
<text x="242.4" y="120.2">U0RXD</text>
<text x="242.4" y="122.9">U0TXD</text>
<text x="260.6" y="120.4">U0RXD</text>
<text x="260.6" y="123.2">U0TXD</text>
<text x="9.4" y="131.1">B</text>
<text x="143" y="128.1">GND</text>
<text x="189.2" y="128.6">TXD1</text>
<text x="199.6" y="128.4">TXD1</text>
<text x="205.1" y="126.7">R59</text>
<text x="207.9" y="126.7">R0402</text>
<text x="212" y="126.7">22R</text>
<text x="220.3" y="128.4">IO34</text>
<text x="242.4" y="127.1">RST/EN</text>
<text x="242.4" y="129.8">IO0</text>
<text x="260.3" y="130">IO0</text>
<text x="260.3" y="127.2">RST/EN</text>
<text x="287" y="131.3">B</text>
<text x="44.9" y="132.2">VDD_SDIO</text>
<text x="106.3" y="136.1">VDD_SDIO</text>
<text x="135.3" y="137.5">VDD_SDIO</text>
<text x="242.4" y="135.3">IO22</text>
<text x="242.4" y="132.6">IO35</text>
<text x="260.3" y="132.8">IO35</text>
<text x="260.3" y="135.5">IO22</text>
<text x="32.5" y="142.3">SCS/CMD</text>
<text x="42.1" y="140.5">U6</text>
<text x="58.7" y="142.3">SDI/SD1</text>
<text x="108.4" y="140.5">R35</text>
<text x="242.4" y="142.3">IO37</text>
<text x="242.4" y="138.1">IO21</text>
<text x="260.3" y="138.3">IO21</text>
<text x="260.3" y="142.4">IO37</text>
<text x="32.5" y="145">FLASH_CLK</text>
<text x="32.5" y="147.8">SHD/SD2</text>
<text x="58.7" y="147.8">SWP/SD3</text>
<text x="58.7" y="145">SDO/SD0</text>
<text x="102.9" y="149.2">SDO/SD0</text>
<text x="102.9" y="147.8">GPIO16</text>
<text x="108.4" y="146">10K(1%)</text>
<text x="119.5" y="146">U4</text>
<text x="136.1" y="149.2">SHD/SD2</text>
<text x="42.1" y="150.2">W25Q32</text>
<text x="102.9" y="150.5">SWP/SD3</text>
<text x="119.5" y="154.3">IPS6404</text>
<text x="136.1" y="151.9">SDI/SD1</text>
<text x="136.1" y="150.5">SRAM_CLK</text>
<text x="184" y="150.2" transform="rotate(-90 184 150.2)">+3V3</text>
<text x="186.7" y="150.2" transform="rotate(-90 186.7 150.2)">+3V3</text>
<text x="45.8" y="157.2">GND</text>
<text x="110.8" y="157.2">GND</text>
<text x="178.5" y="158.3" transform="rotate(-90 178.5 158.3)">ED6</text>
<text x="185.4" y="160.7" transform="rotate(-90 185.4 160.7)">NC</text>
<text x="185.4" y="158.2" transform="rotate(-90 185.4 158.2)">R67</text>
<text x="237.3" y="160.7">IO0</text>
<text x="252.1" y="160.2">IO0</text>
<text x="256.2" y="161.6">RST/EN</text>
<text x="166.5" y="164.6">SW5</text>
<text x="178.5" y="165.9" transform="rotate(-90 178.5 165.9)">ULC0511C</text>
<text x="185.4" y="164.9" transform="rotate(-90 185.4 164.9)">R0402</text>
<text x="186.7" y="164.9" transform="rotate(-90 186.7 164.9)">R0402 4.7K R63</text>
<text x="237.3" y="162.1">RST/EN</text>
<text x="166.5" y="171.7">reset</text>
<text x="176.1" y="173.4">R0402</text>
<text x="176.1" y="171.7">22R</text>
<text x="176.3" y="170.2">R62</text>
<text x="188.6" y="168.5">IO38</text>
<text x="188.6" y="169.9">IO37</text>
<text x="237.3" y="170.3">IO26</text>
<text x="237.3" y="171.7">IO23</text>
<text x="237.3" y="173.1">IO18</text>
<text x="256.2" y="171.3">IO23</text>
<text x="256.2" y="172.7">IO18</text>
<text x="256.2" y="169.9">IO26</text>
<text x="237.3" y="174.5">IO5</text>
<text x="237.3" y="175.9">IO27</text>
<text x="237.3" y="177.2">IO19</text>
<text x="256.2" y="174">IO5</text>
<text x="256.2" y="175.4">IO27</text>
<text x="256.2" y="176.8">IO19</text>
<text x="9.4" y="183">A</text>
<text x="237.7" y="183.9">HPDIO1</text>
<text x="237.7" y="185.2">HPDIO2</text>
<text x="252.1" y="185.1">HPDIO2</text>
<text x="252.1" y="183.7">HPDIO1</text>
<text x="287" y="183.1">A</text>
<text x="236.9" y="199.9">Title</text>
<text x="37.6" y="209.6">5</text>
<text x="92.9" y="209.6">4</text>
<text x="148.2" y="209.6">3</text>
<text x="203.4" y="209.6">2</text>
<text x="236.9" y="208.2">Date:</text>
<text x="236.9" y="204">Size</text>
<text x="238.3" y="205.4">C</text>
<text x="242.4" y="205.4">ESP32</text>
<text x="242.4" y="204">Document Number</text>
<text x="244.1" y="208.2">Thursday, December 19, 2019</text>
<text x="258.7" y="209.6">1</text>
<text x="264.5" y="208.2">Sheet</text>
<text x="271.4" y="208.2">4</text>
<text x="275.5" y="208.2">of</text>
<text x="279.7" y="208.2">5</text>
<text x="282.4" y="204">Rev</text>
<text x="283.8" y="205.4">V07</text>
</g>
<g font-size="1">
<text x="36.1" y="86.4">0R</text>
<text x="226" y="104">VBUS0</text>
<text x="242.4" y="201.3">T22_GPS_V1.1换成AXP2101</text>
</g>
</svg>
